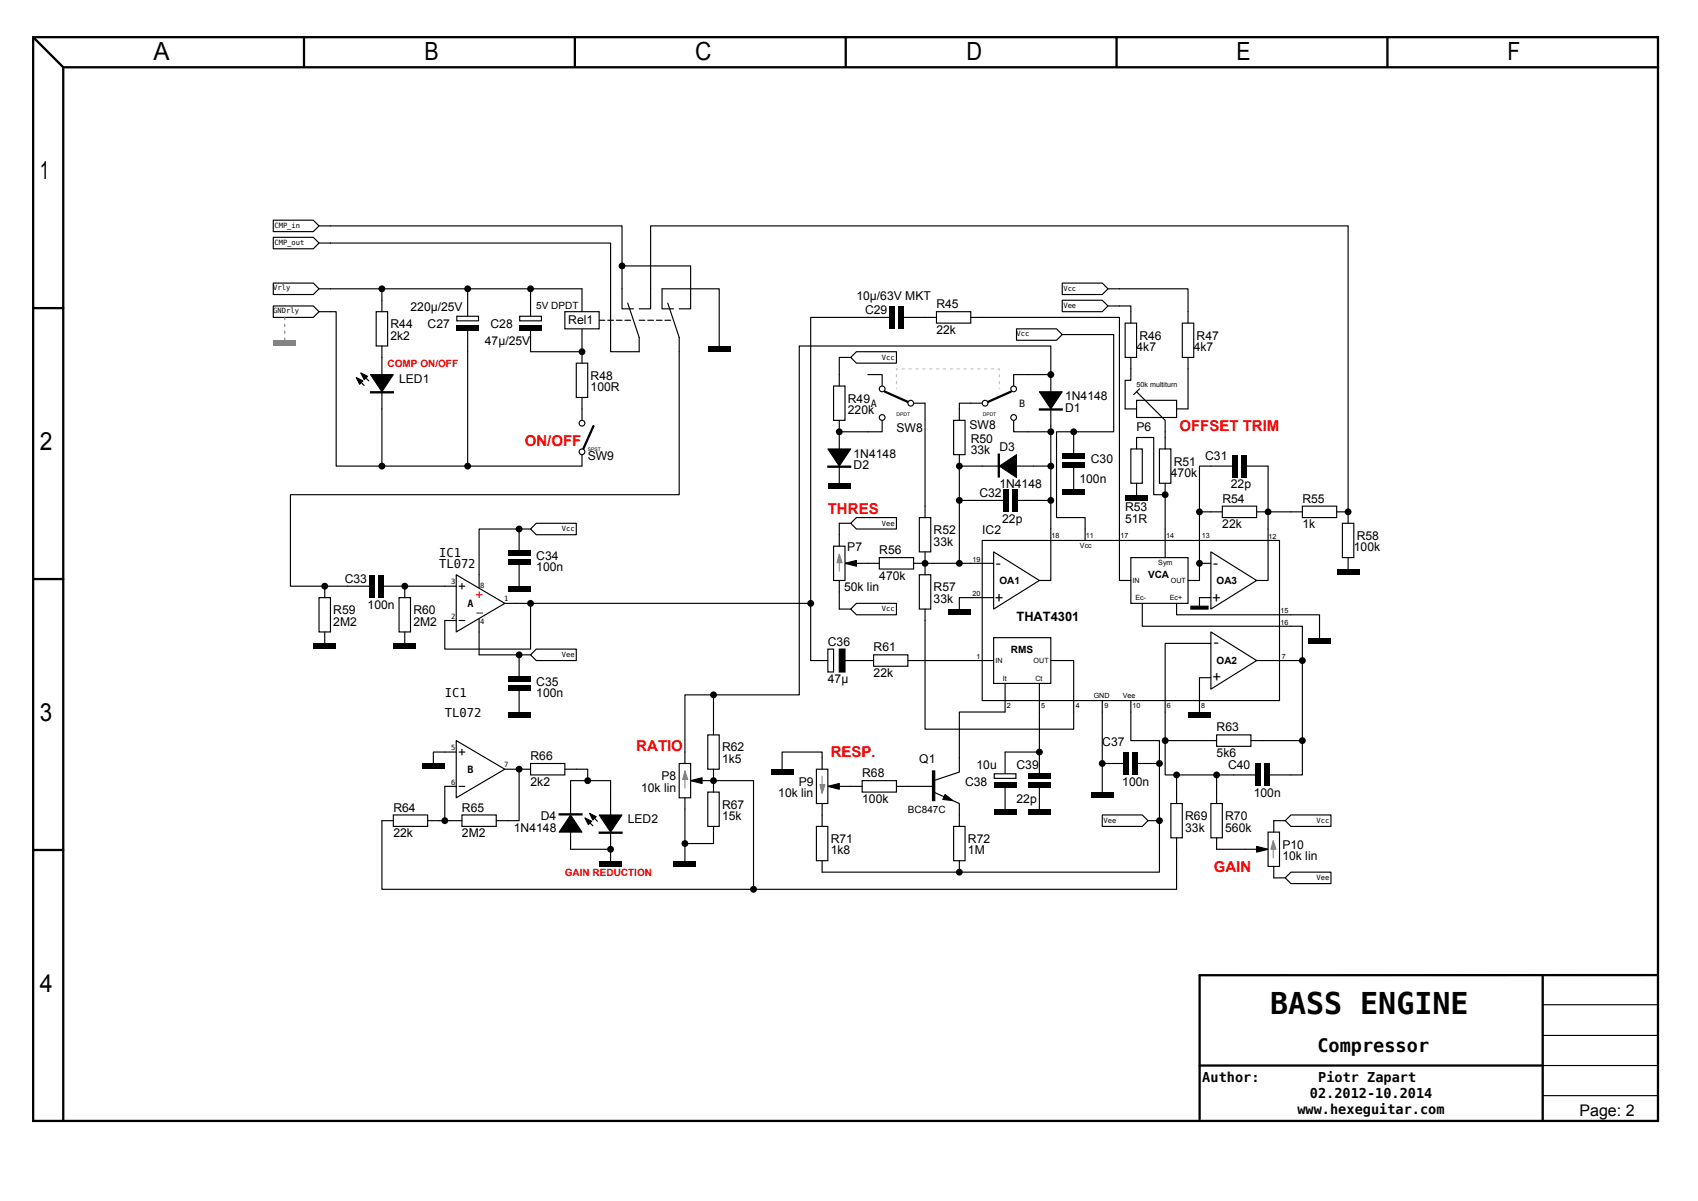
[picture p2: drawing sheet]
<svg xmlns="http://www.w3.org/2000/svg" width="838mm" height="593mm" viewBox="0 0 838 593" stroke-linecap="round" stroke-linejoin="round" font-family="sans-serif">
<g fill="none" stroke="#000" stroke-width="1.1">
<path d="M16 18h802v535h-802zM16 18l15 15M150 18v15M284 18v15M417 18v15M551 18v15M685 18v15M31 33h788M31 33v520M16 152h15M16 286h15M16 419h15"/>
<path d="M762 481v72M818 481h-226v71M592 526h170"/>
</g>
<path d="M135 109h20l2 2-2 3h-20zM135 117h20l2 3-2 3h-20zM157 111h6M157 120h6M762 496h57M762 511h56M762 526h56M762 541h56" fill="none" stroke="#000" stroke-width=".56"/>
<path d="M443 196v-14h50v11" fill="none" stroke="#c0c0c0" stroke-width=".56" stroke-dasharray="1.1 2.3"/>
<path d="M485 267h147v79h-147z" fill="#fff" stroke="#000" stroke-width=".56"/>
<g fill="none" stroke="#000" stroke-width=".56">
<path d="M287 143v31M296 158h3M300 158h3M304 158h3M308 158h3M310 150l6 17v7M479 278h12M491 272l22 14-22 15zM519 261v25h-6M536 261v6M553 261v25h5M558 275h28v23h-28z"/>
<path d="M575 261v14M592 261v25h-6M592 278h6M598 272l22 14-22 15zM626 261v25h-6M479 295h12M564 298v11h73M581 298v5h56M598 295h-6v4M491 315h28v22h-28zM598 312l22 14-22 14zM598 317h-23v34"/>
<path d="M479 326h12M496 337v14M513 337v14M519 326h11v25M598 334h-6v17M620 326h17M544 346v5M558 346v5"/>
</g>
<path d="M588 299h8v2h-8z" fill="#000" stroke="#000" stroke-width=".56"/>
<circle cx="592" cy="278" r="1.7" fill="#000"/>
<path d="M279 154h17v8h-17z" fill="#fff" stroke="#000" stroke-width=".56"/>
<path d="M262 145v11M307 143v9h6M316 158h2M320 158h3M321 143v9h-5M324 158h3M327 143v9h5M328 158h3M330 150l5 17v7M341 143v9h-6" fill="none" stroke="#000" stroke-width=".56"/>
<path d="M257 156h10v2h-10z" fill="#fff" stroke="#000" stroke-width=".56"/>
<path d="M287 143h-25v2M262 163v11h25" fill="none" stroke="#000" stroke-width=".56"/>
<path d="M256 160h12v3h-12z" fill="#000"/>
<path d="M284 179h6v17h-6z" fill="#fff" stroke="#000" stroke-width=".56"/>
<path d="M287 174v5M287 196v6" fill="none" stroke="#000" stroke-width=".56"/>
<path d="M280 209h14v14h-14z" fill="#fff"/>
<path d="M287 202v7M287 223v7" fill="none" stroke="#000" stroke-width=".56"/>
<path d="M293 210l-6 13" fill="none" stroke="#000" stroke-width="1.1"/>
<g fill="#fff" stroke="#000" stroke-width=".56">
<circle cx="287" cy="223" r="1.4"/>
<circle cx="287" cy="209" r="1.4"/>
</g>
<path d="M231 145v11" fill="none" stroke="#000" stroke-width=".56"/>
<path d="M225 156h11v2h-11z" fill="#fff" stroke="#000" stroke-width=".56"/>
<path d="M231 163v11" fill="none" stroke="#000" stroke-width=".56"/>
<path d="M225 160h12v3h-12z" fill="#000"/>
<path d="M186 154h5v17h-5z" fill="#fff" stroke="#000" stroke-width=".56"/>
<path d="M231 143v2M262 143h-73v11M189 171v31M177 187l3 3M179 185l3 3" fill="none" stroke="#000" stroke-width=".56"/>
<path d="M176 186l3 2-1 2zM178 184l3 2-1 1zM183 185h11l-5 8z" fill="#000" stroke="#000" stroke-width=".49"/>
<path d="M183 193h11v1h-11z" fill="#000" stroke="#000" stroke-width=".56"/>
<path d="M135 168h11v3h-11z" fill="#808080"/>
<path d="M163 111h144v20M163 120h138v54h15M307 131h34v12M307 131v12M327 143h28v28M231 174v56h-42v-28" fill="none" stroke="#000" stroke-width=".56"/>
<g fill="#000">
<path d="M349 171h12v3h-12z"/>
<circle cx="307" cy="131" r="1.7"/>
<circle cx="231" cy="143" r="1.7"/>
<circle cx="262" cy="143" r="1.7"/>
<circle cx="287" cy="174" r="1.7"/>
<circle cx="189" cy="230" r="1.7"/>
</g>
<path d="M157 295h6v17h-6z" fill="#fff" stroke="#000" stroke-width=".56"/>
<path d="M335 174v70h-192v45h17v6M160 312v5" fill="none" stroke="#000" stroke-width=".56"/>
<path d="M155 318h11v2h-11z" fill="#000"/>
<path d="M225 284l24 14-24 14z" fill="#fff" stroke="#000" stroke-width=".56"/>
<path d="M220 289h5M227 289h2M228 288v3M237 284v6M249 298h6M220 306h5M227 306h2M237 305v7" fill="none" stroke="#000" stroke-width=".56"/>
<path d="M235 294h3M237 292v3" fill="none" stroke="#f00" stroke-width=".56"/>
<path d="M235 303h3" fill="none" stroke="#008000" stroke-width=".56"/>
<path d="M225 365l24 15-24 14z" fill="#fff" stroke="#000" stroke-width=".56"/>
<path d="M160 289h23M189 289h11M220 371h5M227 371h2M228 370v3M249 380h6M220 388h5M227 388h2" fill="none" stroke="#000" stroke-width=".56"/>
<g fill="#000">
<path d="M182 284h3v11h-3zM187 284h2v11h-2z"/>
<circle cx="160" cy="289" r="1.7"/>
</g>
<path d="M197 295h6v17h-6z" fill="#fff" stroke="#000" stroke-width=".56"/>
<g fill="none" stroke="#000" stroke-width=".56">
<path d="M474 247v-17h45v17M496 247h-22v31h5M502 247h17v14M256 261h-19v23M256 261v11M256 278v11M256 261h6M262 261l3-3h19v6h-19zM220 289h-20v6M255 298h7v22h-42v-14M200 312v5M237 312v11h25"/>
<path d="M256 323v11M262 323l3-3h19v6h-19zM256 340v11"/>
</g>
<g fill="#000">
<path d="M495 241h3v12h-3zM500 241h3v12h-3zM251 271h11v3h-11zM251 276h11v3h-11zM251 289h11v3h-11zM194 318h11v2h-11zM251 334h11v2h-11zM251 338h11v3h-11zM251 351h11v3h-11z"/>
<circle cx="256" cy="261" r="1.7"/>
<circle cx="200" cy="289" r="1.7"/>
<circle cx="256" cy="323" r="1.7"/>
</g>
<path d="M493 224v11z" fill="#000" stroke="#000" stroke-width=".56"/>
<path d="M493 230l9-6v12z" fill="#000" stroke="#000" stroke-width=".49"/>
<path d="M471 207h5v17h-5z" fill="#fff" stroke="#000" stroke-width=".56"/>
<path d="M519 185v25M474 202v5M474 224v6" fill="none" stroke="#000" stroke-width=".56"/>
<path d="M513 193h11l-5 9z" fill="#000" stroke="#000" stroke-width=".49"/>
<path d="M513 202h11h-11z" fill="#000" stroke="#000" stroke-width=".56"/>
<g fill="#000">
<circle cx="474" cy="230" r="1.7"/>
<circle cx="474" cy="247" r="1.7"/>
<circle cx="519" cy="247" r="1.7"/>
</g>
<path d="M454 255h5v17h-5z" fill="#fff" stroke="#000" stroke-width=".56"/>
<path d="M457 250v5M457 272v6h17" fill="none" stroke="#000" stroke-width=".56"/>
<path d="M454 284h5v17h-5z" fill="#fff" stroke="#000" stroke-width=".56"/>
<path d="M457 278v6M479 295h-5v6M457 301v5" fill="none" stroke="#000" stroke-width=".56"/>
<path d="M468 301h11v2h-11z" fill="#000"/>
<path d="M434 275h17v6h-17z" fill="#fff" stroke="#000" stroke-width=".56"/>
<path d="M428 278h6M451 278h6" fill="none" stroke="#000" stroke-width=".56"/>
<g fill="#000">
<circle cx="457" cy="278" r="1.7"/>
<circle cx="474" cy="278" r="1.7"/>
</g>
<path d="M435 192h15v14h-15z" fill="#fff"/>
<path d="M428 185h7v7M450 199h7M435 206v7h-7" fill="none" stroke="#000" stroke-width=".56"/>
<path d="M437 193l13 6" fill="none" stroke="#000" stroke-width="1.1"/>
<g fill="#fff" stroke="#000" stroke-width=".56">
<circle cx="450" cy="199" r="1.4"/>
<circle cx="435" cy="206" r="1.4"/>
<circle cx="435" cy="192" r="1.4"/>
</g>
<path d="M486 192h14v14h-14z" fill="#fff"/>
<path d="M479 199h7M507 185h-7v7M500 206v7h7" fill="none" stroke="#000" stroke-width=".56"/>
<path d="M499 193l-13 6" fill="none" stroke="#000" stroke-width="1.1"/>
<g fill="#fff" stroke="#000" stroke-width=".56">
<circle cx="486" cy="199" r="1.4"/>
<circle cx="500" cy="206" r="1.4"/>
<circle cx="500" cy="192" r="1.4"/>
</g>
<path d="M457 199v51M479 199h-5v3M507 185h12M519 210v3h-12M519 213v17" fill="none" stroke="#000" stroke-width=".56"/>
<path d="M411 190h6v17h-6z" fill="#fff" stroke="#000" stroke-width=".56"/>
<g fill="none" stroke="#000" stroke-width=".56">
<path d="M420 176l3-2h20v5h-20zM420 176h-6v14M502 162h20l2 3-2 3h-20zM524 165h6M414 207v31M414 213h14M530 224v-11h-8v42h14v6M530 230v11M544 351v40M558 351v14h14v12M544 377h11M561 377h11"/>
<path d="M572 377v22M544 402h20l3 3-3 3h-20zM567 405h5"/>
</g>
<path d="M409 222h11l-6 8z" fill="#000" stroke="#000" stroke-width=".49"/>
<path d="M409 230h11v1h-11z" fill="#000" stroke="#000" stroke-width=".56"/>
<g fill="#000">
<path d="M409 238h11v3h-11zM524 224h12v2h-12zM524 228h12v3h-12zM524 241h12v3h-12zM586 351h12v3h-12zM555 371h2v11h-2zM559 371h3v11h-3zM538 391h12v3h-12z"/>
<circle cx="414" cy="213" r="1.7"/>
<circle cx="530" cy="213" r="1.7"/>
<circle cx="544" cy="377" r="1.7"/>
<circle cx="572" cy="377" r="1.7"/>
</g>
<path d="M601 363h17v5h-17z" fill="#fff" stroke="#000" stroke-width=".56"/>
<path d="M637 309h6v17M637 303h14v12M637 326h6v56h-17M575 351v31h45M496 371v11M575 365h26M618 365h25" fill="none" stroke="#000" stroke-width=".56"/>
<g fill="#000">
<path d="M646 315h11v3h-11zM619 377h3v11h-3zM624 377h3v11h-3z"/>
<circle cx="519" cy="213" r="1.7"/>
<circle cx="519" cy="230" r="1.7"/>
<circle cx="575" cy="365" r="1.7"/>
<circle cx="643" cy="365" r="1.7"/>
</g>
<path d="M491 382h11v2h-11z" fill="#fff" stroke="#000" stroke-width=".56"/>
<path d="M457 306v54h73v-9M513 351v20h-17M513 371v11M496 388v11M513 388v11" fill="none" stroke="#000" stroke-width=".56"/>
<g fill="#000">
<path d="M491 386h11v3h-11zM491 399h11v3h-11zM507 382h12v2h-12zM507 386h12v3h-12zM507 399h12v3h-12z"/>
<circle cx="513" cy="371" r="1.7"/>
</g>
<circle cx="462" cy="388" r="10" fill="#fff"/>
<path d="M496 351h-22v30l-13 4M448 388h13M461 391l13 6v5" fill="none" stroke="#000" stroke-width=".56"/>
<path d="M460 380h1v15h-1z" fill="#000" stroke="#000" stroke-width=".56"/>
<path d="M467 392l3 3h-5z" fill="#000" stroke="#000" stroke-width=".49"/>
<path d="M471 408h5v17h-5z" fill="#fff" stroke="#000" stroke-width=".56"/>
<path d="M572 399v31h-98v-5M474 402v6" fill="none" stroke="#000" stroke-width=".56"/>
<circle cx="572" cy="405" r="1.7" fill="#000"/>
<path d="M426 385h17v6h-17z" fill="#fff" stroke="#000" stroke-width=".56"/>
<path d="M420 388h6M443 388h5" fill="none" stroke="#000" stroke-width=".56"/>
<path d="M403 408h6v17h-6z" fill="#fff" stroke="#000" stroke-width=".56"/>
<path d="M409 388h11M406 402v6M406 425v5" fill="none" stroke="#000" stroke-width=".56"/>
<path d="M409 388l5-1v2z" fill="#000" stroke="#000" stroke-width=".56"/>
<path d="M403 380h6v17h-6z" fill="#fff" stroke="#000" stroke-width=".56"/>
<path d="M386 380v-9h20v9M406 397v5M406 430h68" fill="none" stroke="#000" stroke-width=".56"/>
<g fill="#000">
<path d="M380 380h12v2h-12z"/>
<circle cx="474" cy="430" r="1.7"/>
</g>
<path d="M431 323h17v6h-17z" fill="#fff" stroke="#000" stroke-width=".56"/>
<path d="M426 326h5M448 326h31" fill="none" stroke="#000" stroke-width=".56"/>
<path d="M409 320h2v12h-2z" fill="#fff" stroke="#000" stroke-width=".56"/>
<path d="M428 157h12M445 157h12M400 326h9M417 326h9" fill="none" stroke="#000" stroke-width=".56"/>
<path d="M414 320h3v12h-3z" fill="#000" stroke="#000" stroke-width=".56"/>
<path d="M439 151h3v11h-3zM443 151h3v11h-3z" fill="#000"/>
<path d="M462 154h17v5h-17z" fill="#fff" stroke="#000" stroke-width=".56"/>
<path d="M428 157h-28v169M457 157h5M479 157h74v104M530 165h20v48h-20" fill="none" stroke="#000" stroke-width=".56"/>
<path d="M558 222h6v16h-6z" fill="#fff" stroke="#000" stroke-width=".56"/>
<path d="M561 216v6M561 238v6" fill="none" stroke="#000" stroke-width=".56"/>
<path d="M555 244h12v3h-12z" fill="#000"/>
<path d="M572 222h6v16h-6z" fill="#fff" stroke="#000" stroke-width=".56"/>
<path d="M561 216h9v28h5v17M575 216v6M575 238v6" fill="none" stroke="#000" stroke-width=".56"/>
<circle cx="575" cy="244" r="1.7" fill="#000"/>
<path d="M561 198h20v8h-20z" fill="#fff" stroke="#000" stroke-width=".56"/>
<path d="M561 193l14 14v9M562 192l-2 3M555 202h6M581 202h5" fill="none" stroke="#000" stroke-width=".56"/>
<path d="M555 159h6v17h-6z" fill="#fff" stroke="#000" stroke-width=".56"/>
<path d="M558 154v5M558 176v6" fill="none" stroke="#000" stroke-width=".56"/>
<path d="M584 159h5v17h-5z" fill="#fff" stroke="#000" stroke-width=".56"/>
<path d="M524 140h20l3 3-3 2h-20zM524 148h20l3 3-3 3h-20zM547 151h11v3M547 143h39v16M586 176v26M558 182v6h-3v14" fill="none" stroke="#000" stroke-width=".56"/>
<path d="M603 250h17v5h-17z" fill="#fff" stroke="#000" stroke-width=".56"/>
<path d="M609 230h-17v31M615 230h11v31M592 253h11M620 253h6" fill="none" stroke="#000" stroke-width=".56"/>
<g fill="#000">
<path d="M608 224h3v12h-3zM613 224h3v12h-3z"/>
<circle cx="592" cy="253" r="1.7"/>
<circle cx="626" cy="253" r="1.7"/>
</g>
<path d="M643 250h17v5h-17z" fill="#fff" stroke="#000" stroke-width=".56"/>
<path d="M637 253h6M660 253h5" fill="none" stroke="#000" stroke-width=".56"/>
<path d="M663 258h5v17h-5z" fill="#fff" stroke="#000" stroke-width=".56"/>
<path d="M321 143v-32h344v147M519 185v-14h-124v172h-57v28M626 253h11M665 275v6M341 385h11" fill="none" stroke="#000" stroke-width=".56"/>
<g fill="#000">
<path d="M660 281h11v3h-11z"/>
<circle cx="519" cy="185" r="1.7"/>
<circle cx="665" cy="253" r="1.7"/>
<circle cx="643" cy="326" r="1.7"/>
</g>
<path d="M341 385l6-1v3z" fill="#000" stroke="#000" stroke-width=".56"/>
<path d="M335 377h6v17h-6z" fill="#fff" stroke="#000" stroke-width=".56"/>
<path d="M338 371v6M338 394v5" fill="none" stroke="#000" stroke-width=".56"/>
<path d="M349 363h6v17h-6z" fill="#fff" stroke="#000" stroke-width=".56"/>
<path d="M352 357v6M352 380v5" fill="none" stroke="#000" stroke-width=".56"/>
<path d="M349 391h6v17h-6z" fill="#fff" stroke="#000" stroke-width=".56"/>
<path d="M352 343v14M338 399v17h14v-8M352 385v6M338 416v9" fill="none" stroke="#000" stroke-width=".56"/>
<g fill="#000">
<path d="M332 425h12v3h-12z"/>
<circle cx="352" cy="343" r="1.7"/>
<circle cx="352" cy="385" r="1.7"/>
<circle cx="338" cy="416" r="1.7"/>
</g>
<path d="M578 397h6v16h-6z" fill="#fff" stroke="#000" stroke-width=".56"/>
<path d="M220 371h-6v6M352 385h20v54h209v-26M581 382v15" fill="none" stroke="#000" stroke-width=".56"/>
<g fill="#000">
<path d="M208 377h12v3h-12z"/>
<circle cx="581" cy="382" r="1.7"/>
</g>
<path d="M228 402h17v6h-17z" fill="#fff" stroke="#000" stroke-width=".56"/>
<path d="M222 405h6M245 405h6" fill="none" stroke="#000" stroke-width=".56"/>
<path d="M194 402h17v6h-17z" fill="#fff" stroke="#000" stroke-width=".56"/>
<path d="M255 380h1v25h-5M220 388v17M189 405h5M211 405h11" fill="none" stroke="#000" stroke-width=".56"/>
<circle cx="220" cy="405" r="1.7" fill="#000"/>
<path d="M262 377h17v5h-17z" fill="#fff" stroke="#000" stroke-width=".56"/>
<path d="M417 278h11M256 380h6M279 380h11v5M189 405v34h183M290 405l3 3M292 402l3 3M301 419v-34h-19v34h19v6" fill="none" stroke="#000" stroke-width=".56"/>
<path d="M282 402l5 9h-11zM289 404l3 1-2 2zM291 401l3 2-1 2zM296 402h11l-6 9z" fill="#000" stroke="#000" stroke-width=".49"/>
<path d="M417 278l6-1v2zM276 402h11h-11zM296 411h11h-11z" fill="#000" stroke="#000" stroke-width=".56"/>
<g fill="#000">
<path d="M296 425h11v3h-11z"/>
<circle cx="256" cy="380" r="1.7"/>
<circle cx="290" cy="385" r="1.7"/>
<circle cx="301" cy="419" r="1.7"/>
<circle cx="372" cy="439" r="1.7"/>
</g>
<path d="M411 270h6v16h-6z" fill="#fff" stroke="#000" stroke-width=".56"/>
<path d="M420 258l3-3h20v6h-20zM420 258h-6v12M262 298h138M414 286v15h6M423 298h20v5h-20l-3-2z" fill="none" stroke="#000" stroke-width=".56"/>
<g fill="#000">
<circle cx="262" cy="298" r="1.7"/>
<circle cx="400" cy="298" r="1.7"/>
</g>
<path d="M414 273v9M338 380v9M406 383v8" fill="none" stroke="#808080" stroke-width=".49"/>
<g fill="#808080" stroke="#808080" stroke-width=".49">
<path d="M414 273l2 5h-3z"/>
<path d="M405 387h2l-1 4z"/>
<path d="M338 380l2 5h-3z"/>
</g>
<path d="M598 397h5v16h-5z" fill="#fff" stroke="#000" stroke-width=".56"/>
<path d="M601 382v15M601 413v6M615 419h11" fill="none" stroke="#000" stroke-width=".56"/>
<circle cx="601" cy="382" r="1.7" fill="#000"/>
<path d="M620 418l6 1-6 2z" fill="#000" stroke="#000" stroke-width=".56"/>
<path d="M626 411h6v17h-6z" fill="#fff" stroke="#000" stroke-width=".56"/>
<path d="M135 140h20l2 3-2 2h-20zM135 151h20l2 3-2 3h-20zM157 154h9v76h23M157 143h32M231 230h56M601 419h14M634 405l3-3h20v6h-20zM634 405h-5v6M629 428v5h5M634 433l3-3h20v6h-20z" fill="none" stroke="#000" stroke-width=".56"/>
<path d="M629 415v8" fill="none" stroke="#808080" stroke-width=".49"/>
<path d="M629 415l1 4h-3z" fill="#808080" stroke="#808080" stroke-width=".49"/>
<g fill="#000">
<circle cx="189" cy="143" r="1.7"/>
<circle cx="231" cy="230" r="1.7"/>
</g>
<path d="M141 157v11" fill="none" stroke="#808080" stroke-width=".56" stroke-dasharray="1.1 2.3"/>
<text font-size="14.8" x="627" y="500">BASS ENGINE</text>
<g font-size="12.3">
<text x="76" y="30">A</text>
<text x="210" y="30">B</text>
<text x="343" y="30">C</text>
<text x="477" y="30">D</text>
<text x="610" y="30">E</text>
<text x="744" y="30">F</text>
<text x="20" y="88">1</text>
<text x="20" y="222">2</text>
<text x="20" y="356">3</text>
<text x="20" y="489">4</text>
</g>
<text font-size="9.2" x="650" y="519">Compressor</text>
<text font-size="7.9" x="780" y="550">Page: 2</text>
<g font-size="7.4" fill="#f00">
<text x="582" y="213">OFFSET TRIM</text>
<text x="259" y="220">ON/OFF</text>
<text x="409" y="254">THRES</text>
<text x="314" y="371">RATIO</text>
<text x="410" y="374">RESP.</text>
<text x="599" y="430">GAIN</text>
</g>
<g font-size="7.4">
<text x="492" y="280">-</text>
<text x="599" y="280">-</text>
<text x="491" y="297">+</text>
<text x="598" y="297">+</text>
<text x="599" y="319">-</text>
<text x="599" y="337">+</text>
</g>
<g font-size="6.7">
<text x="594" y="534">Author:</text>
<text x="651" y="534">Piotr Zapart</text>
<text x="647" y="542">02.2012-10.2014</text>
<text x="640" y="550">www.hexeguitar.com</text>
</g>
<text font-size="6.3" x="502" y="306">THAT4301</text>
<g font-size="6">
<text x="423" y="148">10µ/63V MKT</text>
<text x="203" y="154">220µ/25V</text>
<text x="427" y="155">C29</text>
<text x="462" y="152">R45</text>
<text x="193" y="162">R44</text>
<text x="211" y="162">C27</text>
<text x="242" y="162">C28</text>
<text x="281" y="160">Rel1</text>
<text x="193" y="168">2k2</text>
<text x="462" y="165">22k</text>
<text x="562" y="168">R46</text>
<text x="591" y="168">R47</text>
<text x="239" y="170">47µ/25V</text>
<text x="561" y="173">4k7</text>
<text x="589" y="173">4k7</text>
<text x="197" y="189">LED1</text>
<text x="292" y="187">R48</text>
<text x="292" y="193">100R</text>
<text x="526" y="198">1N4148</text>
<text x="419" y="199">R49</text>
<text x="526" y="203">D1</text>
<text x="419" y="204">220k</text>
<text x="443" y="213">SW8</text>
<text x="479" y="212">SW8</text>
<text x="561" y="213">P6</text>
<text x="479" y="218">R50</text>
<text x="290" y="227">SW9</text>
<text x="421" y="226">1N4148</text>
<text x="479" y="224">33k</text>
<text x="493" y="223">D3</text>
<text x="595" y="227">C31</text>
<text x="421" y="231">D2</text>
<text x="538" y="228">C30</text>
<text x="579" y="230">R51</text>
<text x="533" y="238">100n</text>
<text x="578" y="235">470k</text>
<text x="483" y="245">C32</text>
<text x="493" y="241">1N4148</text>
<text x="608" y="241">22p</text>
<text x="603" y="248">R54</text>
<text x="643" y="248">R55</text>
<text x="495" y="258">22p</text>
<text x="555" y="258">51R</text>
<text x="555" y="252">R53</text>
<text x="461" y="264">R52</text>
<text x="485" y="264">IC2</text>
<text x="603" y="261">22k</text>
<text x="643" y="261">1k</text>
<text x="461" y="269">33k</text>
<text x="670" y="266">R58</text>
<text x="217" y="275">IC1</text>
<text x="418" y="272">P7</text>
<text x="434" y="273">R56</text>
<text x="668" y="272">100k</text>
<text x="217" y="281">TL072</text>
<text x="265" y="276">C34</text>
<text x="265" y="282">100n</text>
<text x="170" y="288">C33</text>
<text x="434" y="286">470k</text>
<text x="417" y="292">50k lin</text>
<text x="461" y="292">R57</text>
<text x="461" y="297">33k</text>
<text x="165" y="303">R59</text>
<text x="181" y="300">100n</text>
<text x="204" y="303">R60</text>
<text x="165" y="309">2M2</text>
<text x="204" y="309">2M2</text>
<text x="409" y="319">C36</text>
<text x="431" y="321">R61</text>
<text x="431" y="334">22k</text>
<text x="265" y="338">C35</text>
<text x="409" y="337">47µ</text>
<text x="220" y="344">IC1</text>
<text x="265" y="344">100n</text>
<text x="220" y="354">TL072</text>
<text x="601" y="361">R63</text>
<text x="356" y="371">R62</text>
<text x="544" y="368">C37</text>
<text x="262" y="375">R66</text>
<text x="356" y="376">1k5</text>
<text x="454" y="376">Q1</text>
<text x="601" y="374">5k6</text>
<text x="426" y="384">R68</text>
<text x="482" y="379">10u</text>
<text x="502" y="379">C39</text>
<text x="606" y="379">C40</text>
<text x="262" y="388">2k2</text>
<text x="327" y="385">P8</text>
<text x="394" y="388">P9</text>
<text x="476" y="388">C38</text>
<text x="554" y="388">100n</text>
<text x="316" y="391">10k lin</text>
<text x="384" y="393">10k lin</text>
<text x="619" y="393">100n</text>
<text x="194" y="400">R64</text>
<text x="228" y="400">R65</text>
<text x="356" y="399">R67</text>
<text x="426" y="396">100k</text>
<text x="502" y="396">22p</text>
<text x="267" y="405">D4</text>
<text x="310" y="406">LED2</text>
<text x="356" y="405">15k</text>
<text x="585" y="405">R69</text>
<text x="605" y="405">R70</text>
<text x="194" y="413">22k</text>
<text x="228" y="413">2M2</text>
<text x="254" y="410">1N4148</text>
<text x="585" y="410">33k</text>
<text x="605" y="410">560k</text>
<text x="410" y="416">R71</text>
<text x="478" y="416">R72</text>
<text x="633" y="419">P10</text>
<text x="410" y="422">1k8</text>
<text x="478" y="422">1M</text>
<text x="633" y="424">10k lin</text>
</g>
<g font-size="4.9">
<text x="265" y="153">5V DPDT</text>
<text x="430" y="201">A</text>
<text x="503" y="201">B</text>
<text x="567" y="285">VCA</text>
<text x="493" y="288">OA1</text>
<text x="601" y="288">OA3</text>
<text x="231" y="299">A</text>
<text x="499" y="322">RMS</text>
<text x="601" y="328">OA2</text>
<text x="231" y="381">B</text>
<text x="448" y="401">BC847C</text>
</g>
<g font-size="4.9" fill="#f00">
<text x="191" y="181">COMP ON/OFF</text>
<text x="279" y="432">GAIN REDUCTION</text>
</g>
<g font-size="3.5">
<text x="135" y="113">CMP_in</text>
<text x="135" y="121">CMP_out</text>
<text x="135" y="143">Vrly</text>
<text x="525" y="144">Vcc</text>
<text x="135" y="154">GNDrly</text>
<text x="525" y="152">Vee</text>
<text x="502" y="166">Vcc</text>
<text x="435" y="178">Vcc</text>
<text x="561" y="191">50k multiturn</text>
<text x="277" y="262">Vcc</text>
<text x="435" y="259">Vee</text>
<text x="519" y="266">18</text>
<text x="536" y="266">11</text>
<text x="553" y="266">17</text>
<text x="576" y="266">14</text>
<text x="593" y="266">13</text>
<text x="626" y="266">12</text>
<text x="533" y="270">Vcc</text>
<text x="480" y="277">19</text>
<text x="572" y="279">Sym</text>
<text x="559" y="288">IN</text>
<text x="578" y="288">OUT</text>
<text x="223" y="288">3</text>
<text x="237" y="290">8</text>
<text x="249" y="297">1</text>
<text x="480" y="294">20</text>
<text x="560" y="296">Ec-</text>
<text x="577" y="296">Ec+</text>
<text x="223" y="305">2</text>
<text x="435" y="302">Vcc</text>
<text x="632" y="303">15</text>
<text x="237" y="308">4</text>
<text x="632" y="308">16</text>
<text x="277" y="324">Vee</text>
<text x="482" y="325">1</text>
<text x="491" y="327">IN</text>
<text x="510" y="327">OUT</text>
<text x="633" y="325">7</text>
<text x="495" y="336">It</text>
<text x="511" y="336">Ct</text>
<text x="540" y="345">GND</text>
<text x="554" y="345">Vee</text>
<text x="497" y="349">2</text>
<text x="514" y="349">5</text>
<text x="531" y="349">4</text>
<text x="545" y="349">9</text>
<text x="559" y="349">10</text>
<text x="576" y="349">6</text>
<text x="593" y="349">8</text>
<text x="223" y="370">5</text>
<text x="249" y="378">7</text>
<text x="223" y="387">6</text>
<text x="545" y="406">Vee</text>
<text x="650" y="406">Vcc</text>
<text x="650" y="434">Vee</text>
</g>
<g font-size="2.5">
<text x="443" y="205">DPDT</text>
<text x="485" y="205">DPDT</text>
<text x="290" y="222">SPST</text>
</g>
</svg>
